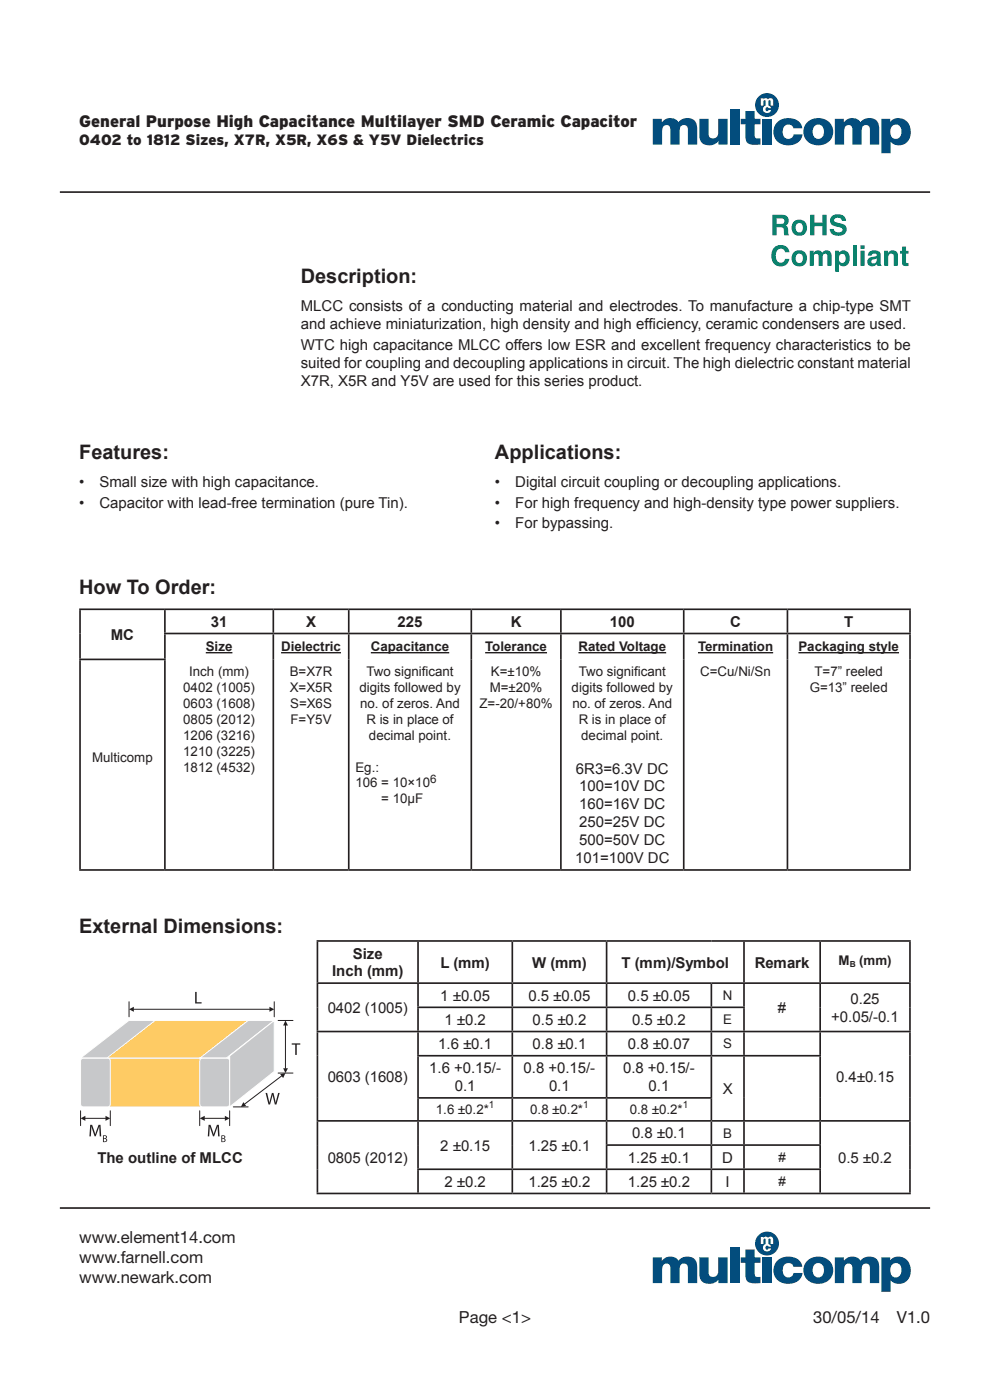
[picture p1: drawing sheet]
<svg xmlns="http://www.w3.org/2000/svg" width="210mm" height="297mm" viewBox="0 0 210 297" stroke-linecap="round" stroke-linejoin="round" font-family="sans-serif">
<path d="M12.7 40.8h184.6" fill="none" stroke="#231f20" stroke-width=".35"/>
<g fill="#034d7d">
<path d="M138.5 25.2h1.9v.8a2.16 2.16 0 0 1 3.5-.1 2.36 2.36 0 0 1 3.8 .1l.2 1v3.7h-2v-3.2a.87 .87 0 0 0-.9-1 .87 .87 0 0 0-.8 1v3.2h-2v-3.1a.87 .87 0 0 0-.8-1.1 .87 .87 0 0 0-.9 .9l-.1 3.3h-1.9z"/>
<path d="M148.3 25.2h2v3.2a1.04 1.04 0 0 0 1.2 1 1.04 1.04 0 0 0 .9-1.3v-2.9h1.9v5.5h-1.9v-.8a2.46 2.46 0 0 1-3.7 .1l-.3-.9z"/>
<path d="M154.8 23.2h2v7.5h-2z"/>
<path d="M158.1 23.6h2v1.6h1.2v1.2h-1.2v2.5a.85 .85 0 0 0 1.2 .5v1.3h-.8a1.78 1.78 0 0 1-2.4-1.9v-2.4h-1v-1.2h1z"/>
<path d="M161.7 25.2h2v5.5h-2z"/>
<path d="M164.7 26.1a3.4 3.4 0 0 1 5.4 .5l.1 .6h-1.9a1.13 1.13 0 0 0-1.3-.8 1.13 1.13 0 0 0-.9 1.2 1.31 1.31 0 0 0 .3 1.5 1.31 1.31 0 0 0 1.6 .1l.3-.7h1.9a3.2 3.2 0 0 1-5.5 1.3 2.96 2.96 0 0 1 0-3.7z"/>
<path d="M177.1 25.2h1.9v.8a2.16 2.16 0 0 1 3.5-.1 2.36 2.36 0 0 1 3.8 .1l.2 1v3.7h-2v-3.2a.87 .87 0 0 0-.9-1 .87 .87 0 0 0-.8 1v3.2h-2v-3.1a.87 .87 0 0 0-.8-1.1 .87 .87 0 0 0-.9 .9v3.3h-2z"/>
<path d="M171.1 26.1a3.2 3.2 0 0 1 3.7-.9 3.2 3.2 0 0 1 1.9 3.4 3.3 3.3 0 0 1-3.1 2.2 3.3 3.3 0 0 1-3.1-2.2 2.86 2.86 0 0 1 .6-2.5zM172.8 26.8a1.89 1.89 0 0 0 .3 2.6 1.46 1.46 0 0 0 1.5-.6 1.46 1.46 0 0 0 0-1.7 1.13 1.13 0 0 0-1.8-.3z"/>
<path d="M187 25.2h1.8v.6a2.5 2.5 0 0 1 2.7-.6 2.5 2.5 0 0 1 1.7 2.2 2.58 2.58 0 0 1-.9 2.9 2.58 2.58 0 0 1-3.1 .1l-.3-.3v2.4h-1.9zM189.1 26.9a1.84 1.84 0 0 0 .5 2.5 1.28 1.28 0 0 0 1.6-1.5 1.19 1.19 0 0 0-.6-1.4 1.19 1.19 0 0 0-1.5 .4z"/>
<circle cx="162.7" cy="22.3" r="2.54"/>
</g>
<path d="M161.4 20.9h.5v.2l.5-.3 .5 .3 .1-.2a.6 .6 0 0 1 .7 0 .6 .6 0 0 1 .3 .6v.9h-.5l-.1-1.1h-.3l-.1 1.1 .4 .3 .1 .3h-.5a.36 .36 0 0 0-.5-.1 .36 .36 0 0 0 0 .5 .36 .36 0 0 0 .5 .1v-.2h.6a.85 .85 0 0 1-1.4 .5 .85 .85 0 0 1 .2-1.4v-1l-.2-.2-.2 .2-.1 1h-.5z" fill="#fff"/>
<g fill="#034d7d">
<path d="M138.5 266.7h1.9v.8a2.16 2.16 0 0 1 3.5 0 2.36 2.36 0 0 1 3.8 .1l.2 .9v3.7h-2v-3.2a.87 .87 0 0 0-.9-.9 .87 .87 0 0 0-.8 .9v3.2h-2v-3.1a.87 .87 0 0 0-.8-1.1 .87 .87 0 0 0-.9 1l-.1 3.2h-1.9z"/>
<path d="M148.3 266.7h2v3.2a1.04 1.04 0 0 0 1.2 1 1.04 1.04 0 0 0 .9-1.2v-3h1.9v5.5h-1.9v-.7a2.46 2.46 0 0 1-3.7 0l-.3-.9z"/>
<path d="M154.8 264.7h2v7.5h-2z"/>
<path d="M158.1 265.1h2v1.6h1.2v1.2h-1.2v2.5a.85 .85 0 0 0 1.2 .5v1.3h-.8a1.78 1.78 0 0 1-2.4-1.9v-2.4h-1v-1.2h1z"/>
<path d="M161.7 266.7h2v5.5h-2z"/>
<path d="M164.7 267.7a3.4 3.4 0 0 1 5.4 .5l.1 .5h-1.9a1.13 1.13 0 0 0-1.3-.7 1.13 1.13 0 0 0-.9 1.1 1.31 1.31 0 0 0 .3 1.6 1.31 1.31 0 0 0 1.6 0l.3-.6h1.9a3.2 3.2 0 0 1-5.5 1.3 2.96 2.96 0 0 1 0-3.7z"/>
<path d="M177.1 266.7h1.9v.8a2.16 2.16 0 0 1 3.5 0 2.36 2.36 0 0 1 3.8 .1l.2 .9v3.7h-2v-3.2a.87 .87 0 0 0-.9-.9 .87 .87 0 0 0-.8 .9v3.2h-2v-3.1a.87 .87 0 0 0-.8-1.1 .87 .87 0 0 0-.9 1v3.2h-2z"/>
<path d="M171.1 267.6a3.2 3.2 0 0 1 3.7-.8 3.2 3.2 0 0 1 1.9 3.4 3.3 3.3 0 0 1-3.1 2.2 3.3 3.3 0 0 1-3.1-2.2 2.86 2.86 0 0 1 .6-2.6zM172.8 268.3a1.89 1.89 0 0 0 .3 2.6 1.46 1.46 0 0 0 1.5-.6 1.46 1.46 0 0 0 0-1.7 1.13 1.13 0 0 0-1.8-.3z"/>
<path d="M187 266.7h1.8v.7a2.5 2.5 0 0 1 2.7-.7 2.5 2.5 0 0 1 1.7 2.2 2.58 2.58 0 0 1-.9 2.9 2.58 2.58 0 0 1-3.1 .1l-.3-.3v2.4h-1.9zM189.1 268.4a1.84 1.84 0 0 0 .5 2.5 1.28 1.28 0 0 0 1.6-1.5 1.19 1.19 0 0 0-.6-1.3 1.19 1.19 0 0 0-1.5 .3z"/>
<circle cx="162.7" cy="263.8" r="2.54"/>
</g>
<path d="M161.4 262.4h.5v.2l.5-.2 .5 .2 .1-.1a.6 .6 0 0 1 .7-.1 .6 .6 0 0 1 .3 .6v.9h-.5l-.1-1.1h-.3l-.1 1.1 .4 .3 .1 .3h-.5a.36 .36 0 0 0-.5-.1 .36 .36 0 0 0 0 .6 .36 .36 0 0 0 .5 0v-.2h.6a.85 .85 0 0 1-1.4 .6 .85 .85 0 0 1 .2-1.5v-1l-.2-.1-.2 .1-.1 1h-.5z" fill="#fff"/>
<path d="M12.7 256.3h184.6" fill="none" stroke="#231f20" stroke-width=".35"/>
<g fill="#008164">
<path d="M171.9 45.6h.9v1.6h1.6v-1.6h.9v4.3h-.9v-1.9h-1.6v1.9h-.9z"/>
<path d="M176.5 45.8a1.81 1.81 0 0 1 3 1.1h-.9a.89 .89 0 0 0-.8-.7 .89 .89 0 0 0-.9 .5l.2 .4 1.4 .3a1.29 1.29 0 0 1 1.1 1.4 1.29 1.29 0 0 1-1.4 1.2 1.71 1.71 0 0 1-2.2-1.4h.9a1 1 0 0 0 .9 .7 1 1 0 0 0 .9-.6l-.2-.3-.3-.2a2.22 2.22 0 0 1-2.1-1.1l.1-.8z"/>
<path d="M164.2 52.5a1.89 1.89 0 0 1 1.9-.5 1.89 1.89 0 0 1 1.3 1.5h-.9a1.01 1.01 0 0 0-1.1-.7 1.01 1.01 0 0 0-.8 1.1 1.29 1.29 0 0 0 1.3 1.8l.4-.3 .2-.5h.9a1.93 1.93 0 0 1-2.2 1.6 1.93 1.93 0 0 1-1.6-2.2l.1-.9z"/>
<path d="M171.8 53.2h.8v.5a1.01 1.01 0 0 1 1.8 0 1.07 1.07 0 0 1 1.3-.5 1.07 1.07 0 0 1 .7 1.2v2h-.9v-2a.52 .52 0 0 0-.6-.6 .52 .52 0 0 0-.4 .7v1.9h-.8v-1.9a.53 .53 0 0 0-.5-.7 .53 .53 0 0 0-.6 .7v1.9h-.8z"/>
<path d="M180.9 52.1h.8v4.3h-.8z"/>
<path d="M187.6 53.2h.8v.5a1.12 1.12 0 0 1 1.2-.5 1.12 1.12 0 0 1 .9 1v2.2h-.9v-2a.62 .62 0 0 0-.7-.6 .62 .62 0 0 0-.5 .9v1.7h-.8z"/>
<path d="M191.4 52.3h.8v.9h.5v.6h-.5v1.9l.5 .1v.6h-.7l-.6-.3v-2.3h-.5v-.6h.5z"/>
<path d="M163.8 45.6h2.1a1.21 1.21 0 0 1 1.3 .8 1.21 1.21 0 0 1-.6 1.4 1.28 1.28 0 0 1 .6 1.6l.2 .5h-1l-.3-1.6-1.4-.1v1.7h-.9zM164.7 46.3v1.2h1a.59 .59 0 0 0 .7-.6 .59 .59 0 0 0-.7-.6z"/>
<path d="M167.9 48.3a1.71 1.71 0 0 1 3.4 0 1.71 1.71 0 0 1-3.4 0zM169 47.6a.98 .98 0 0 0-.2 1.2 .98 .98 0 0 0 1.2 .4 1.1 1.1 0 0 0-.5-1.9z"/>
<path d="M167.9 54.8a1.71 1.71 0 0 1 3.4 0 1.71 1.71 0 0 1-3.4 0zM169 54.1a.98 .98 0 0 0-.2 1.2 .98 .98 0 0 0 1.2 .4 1.1 1.1 0 0 0-.5-1.9z"/>
<path d="M177.1 53.2h.8v.5a1.3 1.3 0 0 1 1.6-.4 1.3 1.3 0 0 1 .8 1.5 1.33 1.33 0 0 1-.7 1.5 1.33 1.33 0 0 1-1.6-.3v1.7h-.9zM178.2 54a.99 .99 0 0 0-.3 1.1 .99 .99 0 0 0 1 .7 1.05 1.05 0 0 0 .5-1.1 1.05 1.05 0 0 0-.7-.8z"/>
<path d="M182.5 52h.9v.8h-.9zM182.5 53.2h.9v3.2h-.9z"/>
<path d="M184.3 53.5a1.69 1.69 0 0 1 2.5 .3v2.2l.2 .4h-.9l-.1-.4a1.04 1.04 0 0 1-1.7 .3 1.04 1.04 0 0 1 .3-1.7l1.3-.3a.52 .52 0 0 0-.4-.5 .52 .52 0 0 0-.6 .3v.1h-.8zM184.9 55.2a.52 .52 0 0 0 .3 .7 .52 .52 0 0 0 .7-.3l.1-.8z"/>
</g>
<g fill="none" stroke="#231f20" stroke-width=".35">
<path d="M16.8 129.3h176.4M16.8 139.9h18.4M17 129.4v10.3M34.8 134.4h158.4M35 129.4v4.8M35 134.6v5.1M58 129.4v4.8M58 134.6v49.8M74 129.4v4.8M74 134.6v49.8M100 129.4v4.8M100 134.6v49.8"/>
<path d="M119 129.4v4.8M119 134.6v49.8M145 129.4v4.8M145 134.6v49.8M167 129.4v4.8M167 134.6v49.8M193 129.4v4.8M193 134.6v49.8M17 140.1v44.3M35 140.1v44.3M16.8 184.6h176.4"/>
</g>
<path d="M43.7 138.5h5.6M59.6 138.5h12.7M78.7 138.5h16.6M102.9 138.5h13.1M122.7 138.5h18.6M148.1 138.5h15.9M169.4 138.5h21.3" fill="none" stroke="#231f20" stroke-width=".3"/>
<path d="M17.1 224.5l10.3-8h30.8l-10.3 8z" fill="#fecb64"/>
<path d="M17.1 224.3v.2l10.3-7.9v-.1h30.8l-.1-.1-10.3 8 .1 .1v-.2zM16.8 224.6h31.1l10.6-8.2h-31.2z" fill="#fff"/>
<path d="M17.4 224.7l.4-.2h29.9a.91 .91 0 0 1 1 .9v8.5l-.1 .3-.5 .6h-30.3l-.7-.7v-8.9z" fill="#fecb64"/>
<path d="M17.2 224.9l.6-.4h29.9a.91 .91 0 0 1 1 .9v8.5l-.1 .3-.5 .6h-30.3l-.7-.7v-8.9z" fill="none" stroke="#fff" stroke-width=".21"/>
<path d="M17.1 224.5l10.2-8h5.6l-10.2 8z" fill="#c7c8ca"/>
<path d="M17.1 224.3v.2l10.3-7.9-.1-.1 5.6 .1v-.2l-10.2 8.1v-.2zM16.8 224.6h5.9l10.5-8.2h-5.9z" fill="#fff"/>
<path d="M42.4 224.5l10.2-8h5.6l-10.2 8z" fill="#c7c8ca"/>
<path d="M42.4 224.3l.1 .2 10.2-7.9-.1-.1 5.6 .1-.1-.2-10.1 8.1v-.2zM42.1 224.6h5.9l10.5-8.2h-6z" fill="#fff"/>
<path d="M17.3 224.6l.3-.1h5.3l.4 .1 .1 .3v9.4l-.1 .4-.4 .1h-5.3l-.4-.2-.1-9.7z" fill="#c7c8ca"/>
<path d="M17.2 224.7l.4-.2h5.3l.4 .1 .1 .3v9.4l-.1 .4-.4 .1h-5.3l-.4-.2z" fill="none" stroke="#fff" stroke-width=".21"/>
<path d="M42.5 224.7l.3-.2h5.3a.58 .58 0 0 1 .6 .6l-.1 9.5-.4 .2h-5.4l-.3-.2-.1-.4z" fill="#c7c8ca"/>
<path d="M42.5 224.7l.3-.2h5.3a.58 .58 0 0 1 .6 .6l-.1 9.5-.4 .2h-5.4l-.3-.2-.1-.4z" fill="none" stroke="#fff" stroke-width=".21"/>
<path d="M48.7 224l9.5-7.5v10.8l-9.5 7.5z" fill="#c7c8ca"/>
<path d="M48.7 224l9.5-7.5v10.8l-9.5 7.5z" fill="none" stroke="#fff" stroke-width=".21"/>
<path d="M59 216.5h3.1M60.5 217.5v9.2M59 227.6h3.1" fill="none" stroke="#231f20" stroke-width=".21"/>
<g fill="#231f20">
<path d="M60.5 216.5l.6 1.1h-1z"/>
<path d="M60.1 226.6h1l-.6 1z"/>
</g>
<path d="M49.5 234.8h3.1M59.8 228.2l-7.9 6" fill="none" stroke="#231f20" stroke-width=".21"/>
<g fill="#231f20">
<path d="M59.4 227.9l1.1-.3-.4 1.1z"/>
<path d="M51.6 233.8l.6 .8-1.1 .2z"/>
</g>
<path d="M27.4 212.5v3.2M28.3 214.1h28.9M58.2 212.5v3.2" fill="none" stroke="#231f20" stroke-width=".21"/>
<g fill="#231f20">
<path d="M27.4 214.1l1-.5v1z"/>
<path d="M57.2 213.6l1 .5-1 .5z"/>
</g>
<path d="M17.1 235.6v3.2M18.1 237.2h4.3M23.4 235.6v3.2M42.4 235.6v3.2M48.7 235.6v3.2" fill="none" stroke="#231f20" stroke-width=".21"/>
<g fill="#231f20">
<path d="M17.1 237.2l1-.5v1.1z"/>
<path d="M22.4 236.7l1 .5-1 .6z"/>
</g>
<path d="M43.4 237.2h4.3" fill="none" stroke="#231f20" stroke-width=".21"/>
<g fill="#231f20">
<path d="M42.4 237.2l1-.5v1.1z"/>
<path d="M47.7 236.7l1 .5-1 .6z"/>
<path d="M41.4 210.4h.3v2.2h1.1v.3h-1.4z"/>
<path d="M61.9 221.3h1.8v.3h-.8v2.2h-.3v-2.2h-.7z"/>
<path d="M56.3 231.9h.4l.4 2 .6-2h.3l.5 2 .5-2h.3l-.7 2.4h-.3l-.5-2.1-.5 2.1h-.3z"/>
<path d="M44.2 238.6h.5l.6 2 .7-2h.4l.2 2.5h-.3l-.1-2.2-.8 2.2h-.2l-.7-2.2-.1 2.2h-.3z"/>
<path d="M19.1 238.6h.4l.7 2 .7-2h.4l.2 2.5h-.3l-.1-2.2-.8 2.2h-.2l-.7-2.2-.1 2.2h-.3z"/>
<path d="M47 240.9h.7l.1 .3-.2 .3a.42 .42 0 0 1 .2 .6 .42 .42 0 0 1-.6 .2h-.2zM47.1 241v.5l.5-.2v-.2zM47.1 241.6v.5l.5-.1v-.3z"/>
<path d="M21.8 240.9h.8l.1 .3-.3 .3a.42 .42 0 0 1 .3 .6 .42 .42 0 0 1-.6 .2h-.3zM22 241v.5l.5-.2v-.2zM22 241.6v.5l.5-.1v-.3z"/>
</g>
<g fill="none" stroke="#231f20" stroke-width=".35">
<path d="M67.2 199.6h126M67.3 199.8v8.6M88.7 199.8v8.6M108.7 199.8v8.6M128.7 199.8v8.6M157.8 199.8v8.6M174 199.8v8.6M193 199.8v8.6M67.2 208.6h126M67.2 218.8h126M67.3 208.7v10M67.3 219v18.6"/>
<path d="M88.5 213.7h69.5M88.7 208.7v4.8M88.7 213.9v4.8M88.7 219v4.8M108.7 208.7v4.8M108.7 213.9v4.8M108.7 219v4.8M128.7 208.7v4.8M128.7 213.9v4.8M128.7 219v4.8M150.9 208.7v4.8M150.9 213.9v4.8"/>
<path d="M150.9 219v4.8M157.8 208.7v4.8M157.8 213.9v4.8M157.8 219v4.8M174 208.7v10M174 219v4.8M193 208.7v10M193 219v18.6M67.2 237.8h126M67.3 238v15M88.5 224h85.6M88.5 232.9h62.6"/>
<path d="M88.7 224.1v8.6M88.7 233.1v4.5M88.7 238v9.9M108.7 224.1v8.6M108.7 233.1v4.5M108.7 238v9.9M128.7 224.1v8.6M128.7 233.1v4.5M128.7 238v4.7M150.9 224.1v8.6M150.9 233.1v4.5M150.9 238v4.7"/>
<path d="M157.8 224.1v13.5M157.8 238v4.7M174 224.1v13.5M174 238v4.7M193 238v15M67.2 253.2h126M88.5 248.1h85.6M88.7 248.2v4.8M108.7 248.2v4.8M128.5 242.9h45.6M128.7 243.1v4.8M128.7 248.2v4.8"/>
<path d="M150.9 243.1v4.8M150.9 248.2v4.8M157.8 243.1v4.8M157.8 248.2v4.8M174 243.1v4.8M174 248.2v4.8"/>
</g>
<g font-size="4.2" fill="#231f20">
<text x="63.8" y="60.1">Description:</text>
<text x="16.8" y="97.4">Features:</text>
<text x="105" y="97.4">Applications:</text>
<text x="16.8" y="126.1">How To Order:</text>
<text x="16.8" y="197.9">External Dimensions:</text>
</g>
<g font-size="3.5" fill="#231f20">
<text x="16.8" y="27">General Purpose High Capacitance Multilayer SMD Ceramic Capacitor</text>
<text x="16.8" y="263.7">www.element14.com</text>
<text x="16.8" y="267.9">www.farnell.com</text>
<text x="16.8" y="272.2">www.newark.com</text>
<text x="97.4" y="280.6">Page &lt;1&gt;</text>
<text x="172.5" y="280.6">30/05/14</text>
<text x="190.2" y="280.6">V1.0</text>
</g>
<g font-size="3.2" fill="#231f20">
<text x="16.8" y="30.8">0402 to 1812 Sizes, X7R, X5R, X6S &amp; Y5V Dielectrics</text>
<text x="63.8" y="66">MLCC consists of a conducting material and electrodes. To manufacture a chip-type SMT</text>
<text x="63.8" y="69.8">and achieve miniaturization, high density and high eff</text>
<text x="137.6" y="69.8">iciency, ceramic condensers are used.</text>
<text x="63.8" y="74.2">WTC high capacitance MLCC offers low ESR and excellent frequency characteristics to be</text>
<text x="63.8" y="78.1">suited for coupling and decoupling applications in circuit. The high dielectric constant material</text>
<text x="63.8" y="82">X7R, X5R and Y5V are used for this series product.</text>
<text x="16.8" y="103.3">•</text>
<text x="16.8" y="107.7">•</text>
<text x="21.1" y="103.3">Small size with high capacitance.</text>
<text x="21.1" y="107.7">Capacitor with lead-free termination (pure Tin).</text>
<text x="105" y="103.3">•</text>
<text x="105" y="107.7">•</text>
<text x="109.3" y="103.3">Digital circuit coupling or decoupling applications.</text>
<text x="109.3" y="107.7">For high frequency and high-density type power suppliers.</text>
<text x="105" y="112.1">•</text>
<text x="109.3" y="112.1">For bypassing.</text>
<text x="23.5" y="135.7">MC</text>
<text x="44.7" y="133">31</text>
<text x="64.9" y="133">X</text>
<text x="84.3" y="133">225</text>
<text x="108.3" y="133">K</text>
<text x="129.4" y="133">100</text>
<text x="154.9" y="133">C</text>
<text x="179.1" y="133">T</text>
<text x="122.2" y="164.1">6R3=6.3V DC</text>
<text x="122.9" y="167.9">100=10V DC</text>
<text x="122.9" y="171.7">160=16V DC</text>
<text x="122.9" y="175.5">250=25V DC</text>
<text x="122.9" y="179.3">500=50V DC</text>
<text x="122" y="183.1">101=100V DC</text>
<text x="74.8" y="203.3">Size</text>
<text x="70.4" y="207.2">Inch (mm)</text>
<text x="93.4" y="205.2">L (mm)</text>
<text x="112.9" y="205.2">W (mm)</text>
<text x="131.8" y="205.2">T (mm)/Symbol</text>
<text x="160.1" y="205.2">Remark</text>
<text x="69.5" y="214.9">0402 (1005)</text>
<text x="93.4" y="212.3">1 ±0.05</text>
<text x="112.1" y="212.3">0.5 ±0.05</text>
<text x="133.2" y="212.3">0.5 ±0.05</text>
<text x="165" y="214.9">#</text>
<text x="180.4" y="212.9">0.25</text>
<text x="94.3" y="217.4">1 ±0.2</text>
<text x="113" y="217.4">0.5 ±0.2</text>
<text x="134.1" y="217.4">0.5 ±0.2</text>
<text x="176.3" y="216.8">+0.05/-0.1</text>
<text x="91.1" y="227.7">1.6 +0.15/-</text>
<text x="93" y="222.6">1.6 ±0.1</text>
<text x="111.1" y="227.7">0.8 +0.15/-</text>
<text x="113" y="222.6">0.8 ±0.1</text>
<text x="132.2" y="227.7">0.8 +0.15/-</text>
<text x="133.2" y="222.6">0.8 ±0.07</text>
<text x="69.5" y="229.5">0603 (1608)</text>
<text x="96.5" y="231.5">0.1</text>
<text x="116.5" y="231.5">0.1</text>
<text x="137.6" y="231.5">0.1</text>
<text x="153.3" y="232">X</text>
<text x="177.3" y="229.5">0.4±0.15</text>
<text x="93.4" y="244.1">2 ±0.15</text>
<text x="112.1" y="244.1">1.25 ±0.1</text>
<text x="134.1" y="241.5">0.8 ±0.1</text>
<text x="20.6" y="246.7">The outline of MLCC</text>
<text x="69.5" y="246.6">0805 (2012)</text>
<text x="94.3" y="251.8">2 ±0.2</text>
<text x="112.1" y="251.8">1.25 ±0.2</text>
<text x="133.2" y="246.6">1.25 ±0.1</text>
<text x="133.2" y="251.8">1.25 ±0.2</text>
<text x="153.2" y="246.6">D</text>
<text x="153.9" y="251.8">I</text>
<text x="177.8" y="246.6">0.5 ±0.2</text>
</g>
<g font-size="2.8" fill="#231f20">
<text x="40.1" y="143.4">Inch (mm)</text>
<text x="43.7" y="138.2">Size</text>
<text x="59.6" y="138.2">Dielectric</text>
<text x="61.5" y="143.4">B=X7R</text>
<text x="77.7" y="143.4">Two signif</text>
<text x="78.7" y="138.2">Capacitance</text>
<text x="89.5" y="143.4">icant</text>
<text x="102.9" y="138.2">Tolerance</text>
<text x="104.1" y="143.4">K=±10%</text>
<text x="122.7" y="138.2">Rated Voltage</text>
<text x="122.8" y="143.4">Two signif</text>
<text x="134.5" y="143.4">icant</text>
<text x="148.1" y="138.2">Termination</text>
<text x="148.5" y="143.4">C=Cu/Ni/Sn</text>
<text x="169.4" y="138.2">Packaging style</text>
<text x="172.8" y="143.4">T=7” reeled</text>
<text x="38.9" y="146.7">0402 (1005)</text>
<text x="61.5" y="146.7">X=X5R</text>
<text x="76.2" y="146.7">digits followed by</text>
<text x="103.9" y="146.7">M=±20%</text>
<text x="121.3" y="146.7">digits followed by</text>
<text x="171.8" y="146.7">G=13” reeled</text>
<text x="38.9" y="150.1">0603 (1608)</text>
<text x="38.9" y="153.5">0805 (2012)</text>
<text x="61.5" y="150.1">S=X6S</text>
<text x="61.6" y="153.5">F=Y5V</text>
<text x="76.4" y="150.1">no. of zeros. And</text>
<text x="77.7" y="153.5">R is in place of</text>
<text x="101.7" y="150.1">Z=-20/+80%</text>
<text x="121.4" y="150.1">no. of zeros. And</text>
<text x="122.8" y="153.5">R is in place of</text>
<text x="19.5" y="161.6">Multicomp</text>
<text x="38.9" y="156.9">1206 (3216)</text>
<text x="38.9" y="160.3">1210 (3225)</text>
<text x="78.3" y="156.9">decimal point.</text>
<text x="123.3" y="156.9">decimal point.</text>
<text x="38.9" y="163.7">1812 (4532)</text>
<text x="75.4" y="163.7">Eg.:</text>
<text x="75.4" y="167.1">106 = 10×10</text>
<text x="80.9" y="170.4">= 10μF</text>
<text x="177.8" y="204.8">M</text>
<text x="182.3" y="204.8">(mm)</text>
<text x="153.3" y="212.2">N</text>
<text x="153.4" y="217.3">E</text>
<text x="153.4" y="222.4">S</text>
<text x="92.5" y="236.4">1.6 ±0.2*</text>
<text x="112.5" y="236.4">0.8 ±0.2*</text>
<text x="133.6" y="236.4">0.8 ±0.2*</text>
<text x="153.4" y="241.4">B</text>
<text x="165.1" y="246.5">#</text>
<text x="165.1" y="251.6">#</text>
</g>
<text font-size="2.5" fill="#231f20" x="91.2" y="166">6</text>
<g font-size="2.1" fill="#231f20">
<text x="103.7" y="235">1</text>
<text x="123.7" y="235">1</text>
<text x="144.8" y="235">1</text>
</g>
<text font-size="1.8" fill="#231f20" x="180.2" y="205.1">B</text>
</svg>
